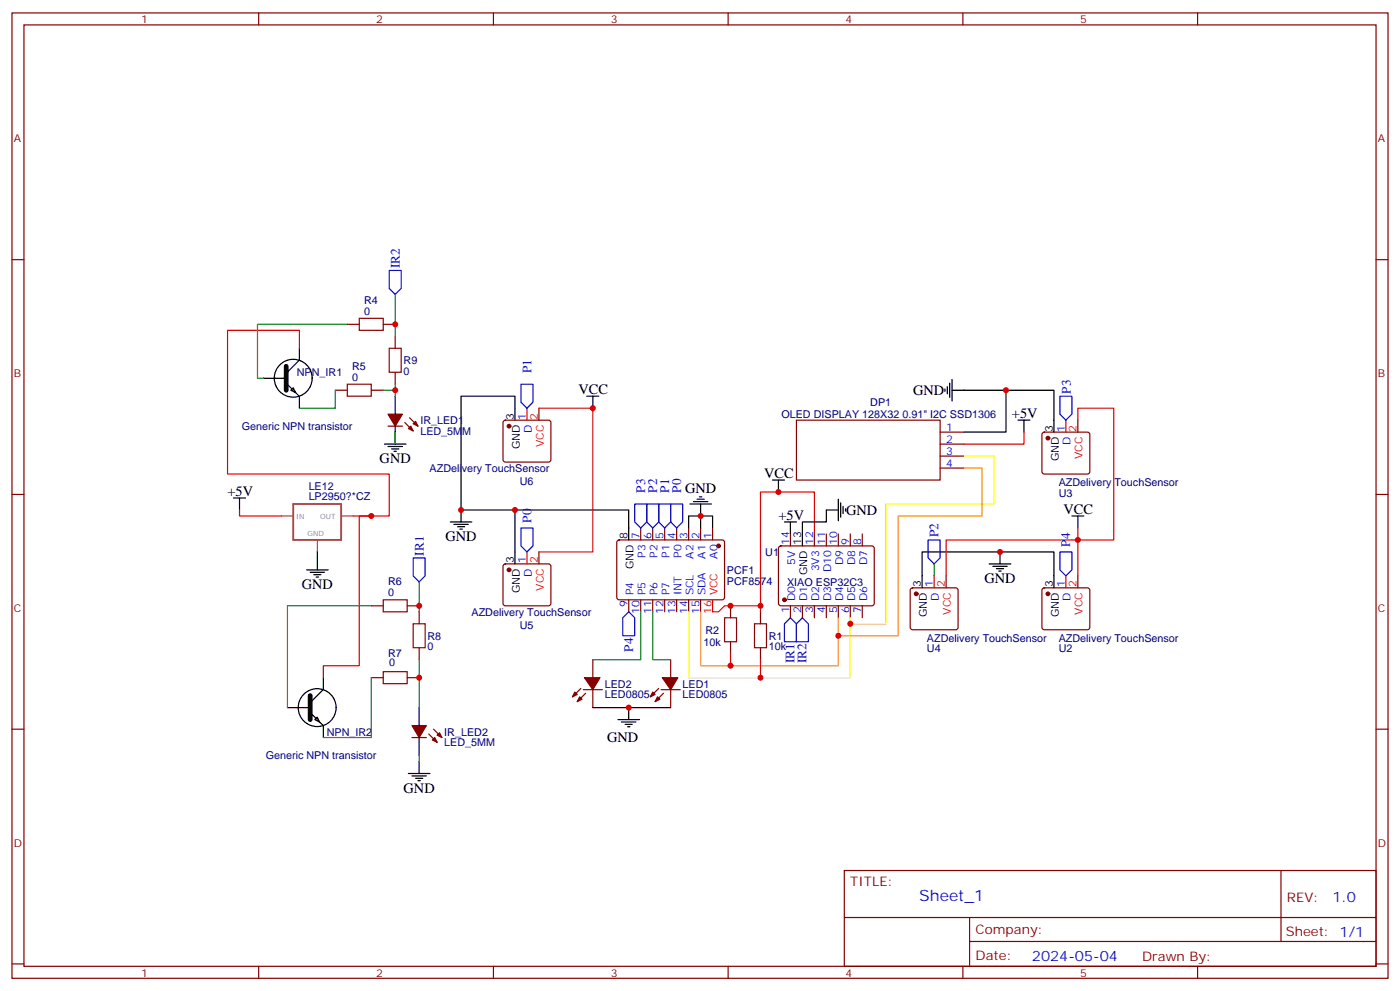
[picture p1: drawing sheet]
<svg xmlns="http://www.w3.org/2000/svg" width="412mm" height="292mm" viewBox="0 0 412 292" stroke-linecap="round" stroke-linejoin="round" font-family="sans-serif">
<g fill="none" stroke="#870000" stroke-width=".35">
<path d="M3.5 3.8h405.4v284.3h-405.4zM7.1 7.3h398.2v277.3h-398.2zM76.2 3.8v3.5M145.3 3.8v3.5M214.5 3.8v3.5M283.6 3.8v3.5M352.8 3.8v3.5M3.5 76.5h3.6M405.3 76.5h3.6M116.4 99.1v3.5M98.8 114.9h3.5M109.4 114.9h3.5"/>
<path d="M116.4 109.6v3.6M114.3 125.5h4.2M119.2 124.5l2.5 2.4M120.6 123l2.5 2.5M148.4 124l.5-.2h12.7l.5 .2 .2 .5v10.9l-.3 .5-.4 .2h-12.7l-.5-.2-.2-.5v-10.9zM158.7 120.2v3.6M234.6 123.8h42.3v17.6h-42.3zM276.9 127.3h7.1M276.9 130.8h7.1M276.9 134.3h7.1M276.9 137.9h7.1M307.2 127.5l.4-.2h12.7l.5 .2 .2 .5v10.9l-.2 .5-.5 .2h-12.7l-.5-.2-.2-.5v-10.9z"/>
<path d="M317.5 123.8v3.5M3.5 145.6h3.6M181.9 159.2l.5-.2 30.6 .1 .4 .6v16.5l-.7 .5-30.6-.1-.4-.6v-16.3zM188.7 155.5v3.5M192.3 155.5v3.5M195.8 155.5v3.5M199.3 155.5v3.5M202.8 155.5v3.5M206.4 155.5v3.5M209.9 155.5v3.5M232.8 157.3v3.5M239.9 157.3v3.5"/>
<path d="M243.4 157.3v3.5M246.9 157.3v3.5M250.5 157.3v3.5M254 157.3v3.5M405.3 145.6h3.6M148.4 166.3l.5-.2h12.7l.5 .2 .2 .5v10.9l-.3 .5-.4 .2h-12.7l-.5-.2-.2-.5v-10.9zM158.7 162.6v3.5M185.2 176.7v3.5M188.7 176.7v3.5M192.3 176.7v3.5M195.8 176.7v3.5M199.3 176.7v3.5"/>
<path d="M202.8 176.7v3.5M206.4 176.7v3.5M215.2 178.4v3.6M229.5 161l.5-.2 27.1 .1 .4 .6v16.5l-.7 .4h-27.1l-.4-.7v-16.2zM232.8 178.4v3.6M236.4 178.4v3.6M239.9 178.4v3.6M243.4 178.4v3.6M246.9 178.4v3.6M250.5 178.4v3.6M254 178.4v3.6M268.3 173.3l.5-.2h12.7l.5 .2 .2 .5v11l-.2 .5-.5 .2h-12.7l-.5-.2-.2-.5v-11z"/>
<path d="M278.7 169.6v3.5M307.2 173.3l.4-.2h12.7l.5 .2 .2 .5v11l-.2 .5-.5 .2h-12.7l-.5-.2-.2-.5v-11zM317.5 169.6v3.5M174.6 194.3v5.3M197.6 194.3v5.3M215.2 189v3.5M224 180.2v3.5M224 190.8v3.5M3.5 214.8h3.6M121.4 217.2h4.2M126.3 216.2l2.5 2.5M127.7 214.8l2.5 2.4"/>
<path d="M171.1 202.8l-2.5 2.4M171.8 203.1h5.6M172.5 204.2l-2.5 2.5M174.6 203.1v5.3M194 202.8l-2.4 2.4M194.7 203.1h5.7M195.4 204.2l-2.4 2.5M197.6 203.1v5.3M405.3 214.8h3.6M248.7 256.4h156.6v28.2h-156.6zM377.3 256.4v20.9M248.7 270.2h156.5"/>
<path d="M285.6 277.3h119.6M285.6 270.2v14.2M3.5 283.9h3.6M76.2 284.6v3.5M145.3 284.6v3.5M214.5 284.6v3.5M283.6 284.6v3.5M352.8 284.6v3.5M405.3 283.9h3.6"/>
</g>
<g fill="#870000" stroke="#870000" stroke-width=".35">
<path d="M195.1 199.6h4.6l-2.1 3.5z"/>
<path d="M192.3 203.8l.7 .7-1.4 .7z"/>
<path d="M193.7 205.2l.7 .8-1.4 .7z"/>
<path d="M172.2 199.6h4.5l-2.1 3.5z"/>
<path d="M169.3 203.8l.7 .7-1.4 .7z"/>
<path d="M170.7 205.2l.7 .8-1.4 .7z"/>
<path d="M122.4 124.1l.7 1.4-1.4-.7z"/>
<path d="M120.3 126.2l.7-.7 .7 1.4z"/>
<path d="M114.3 122h4.2l-2.1 3.5z"/>
<path d="M128.8 216.5l.7-.7 .7 1.4z"/>
<path d="M127.4 217.9l.7-.7 .7 1.5z"/>
<path d="M121.4 213.7h4.2l-2.1 3.5z"/>
<circle cx="231.1" cy="176.7" r=".53"/>
<circle cx="308.7" cy="174.9" r=".53"/>
<circle cx="308.7" cy="129" r=".53"/>
<circle cx="269.9" cy="174.9" r=".53"/>
<circle cx="149.9" cy="167.9" r=".53"/>
<circle cx="149.9" cy="125.5" r=".53"/>
<circle cx="211.7" cy="160.8" r=".53"/>
</g>
<g fill="none" stroke="#000" stroke-width=".35">
<path d="M77.6 111.4h7M84.6 113.2l3.5 3.5M88.1 106.1l-3.5 3.5M88.2 102.6v3.5M88.2 116.8v3.4M116.4 116.7v5.3M172.9 116.7h3.5M174.6 116.7v3.5M278.3 114.6v.7M279 113.9v2.1M279.8 112.8v4.3M280.5 114.9h15.8v12.4h-12.3"/>
<path d="M280.5 111.8v6.3M296.3 114.9h14.1v12.4M113.2 130.8h6.4M114.3 131.5h4.2M115.4 132.2h2.1M116.1 132.9h.7M116.4 125.5v5.3M151.7 123.8v-7.1h-15.9v33.5h15.9v15.9M299.9 123.8h3.5M301.6 123.8v3.5M68.8 146.7h3.5M70.6 146.7v3.5"/>
<path d="M132.6 153.7h6.4M133.7 154.4h4.2M134.8 155.2h2.1M135.5 155.9h.7M135.8 150.2v3.5M151.7 150.2h33.5v8.8M202.8 155.5v-3.5h7.1v3.5M203.2 148.4h6.3M204.3 147.7h4.2M205.3 147h2.1M206 146.3h.7M206.4 148.4v7.1"/>
<path d="M227.5 141.4h3.6M229.3 141.4v3.5M231.1 153.7h3.5M232.8 153.7v3.6M246.9 150.2h-3.5v3.5h-7v7.1M246.9 147v6.4M247.6 148.1v4.2M248.4 149.2v2.1M249.1 149.9v.7M315.7 152h3.6M317.5 152v3.5M90.3 167.9h6.4"/>
<path d="M91.4 168.6h4.2M92.4 169.3h2.1M93.1 170h.7M93.5 162.6v5.3M271.6 173.1v-10.5h38.8v10.5M291.4 166.1h6.3M292.5 166.8h4.2M293.5 167.5h2.1M294.2 168.2h.7M294.6 162.6v3.5M123.5 208.4v5.3M123.5 217.2v5.3"/>
<path d="M174.6 208.4h23M182 211.9h6.4M183.1 212.7h4.2M184.1 213.4h2.2M184.9 214.1h.7M185.2 208.4v3.5M120.3 227.8h6.3M121.4 228.5h4.2M122.4 229.2h2.1M123.1 229.9h.7M123.5 224.3v3.5"/>
<circle cx="86.4" cy="111.4" r="5.6"/>
</g>
<g fill="none" stroke="#f00" stroke-width=".35">
<path d="M155.2 120.2v3.6M158.7 120.2h15.9v42.4h-15.9M301.6 127.3v3.5h-17.6M314 123.8v3.5M317.5 123.8v-3.6h10.6v38.8h-49.4v10.6M70.6 150.2v1.8h12.3M239.9 157.3v-12.4h-15.9v33.5h-10.6l-1.7 1.8h-1.8v-3.5M317.5 155.5v14.1M155.2 162.6v3.5M224 178.4v1.8M275.2 169.6v3.5M314 169.6v3.5"/>
<path d="M215.2 192.5v3.6M224 194.3v5.3"/>
</g>
<path d="M102.3 113.2h7.1v3.5h-7.1zM114.7 102.6h3.5v7h-3.5zM213.4 182h3.6v7h-3.6zM222.2 183.7h3.6v7.1h-3.6z" fill="none" stroke="#a10000" stroke-width=".35"/>
<path d="M284 137.9h5.3v14.1h-24.7v35.3h-17.7M206.4 180.2v15.9h40.5v-14.1" fill="none" stroke="#f90" stroke-width=".35"/>
<path d="M284 134.3h8.8v14.1h-31.7v35.3h-10.6M202.8 180.2v19.4h47.7v-17.6" fill="none" stroke="#ff0" stroke-width=".35"/>
<path d="M275.2 166.1v3.5M188.7 180.2v14.1h-14.1M192.3 180.2v14.1h5.3" fill="none" stroke="#008700" stroke-width=".35"/>
<g fill="none" stroke="#00f" stroke-width=".35">
<path d="M114.7 79.7h3.5v5.2l-1.8 1.8-1.7-1.8zM153.5 113.2h3.5v5.3l-1.8 1.7-1.7-1.7zM312.2 116.7h3.5v5.3l-1.7 1.8-1.8-1.8zM153.5 155.5h3.5v5.3l-1.8 1.8-1.7-1.8zM187 148.4h3.5v5.3l-1.8 1.8-1.7-1.8zM190.5 148.4h3.5v5.3l-1.7 1.8-1.8-1.8zM194 148.4h3.6v5.3l-1.8 1.8-1.8-1.8zM197.6 148.4h3.5v5.3l-1.8 1.8-1.7-1.8zM273.4 159h3.5v5.3l-1.7 1.8-1.8-1.8zM121.7 164.3h3.5v5.3l-1.7 1.8-1.8-1.8zM312.2 162.6h3.5v5.3l-1.7 1.7-1.8-1.7zM185.2 180.2l1.8 1.8v5.3h-3.6v-5.3z"/>
<path d="M232.8 182l1.8 1.7v5.3h-3.5v-5.3zM236.4 182l1.7 1.7v5.3h-3.5v-5.3z"/>
</g>
<path d="M86.4 148.4h14.1v10.6h-14.1z" fill="none" stroke="#a64a4a" stroke-width=".56"/>
<path d="M82.9 152h3.5M93.5 159.1v3.5M100.6 152h3.5" fill="none" stroke="#a64a4a" stroke-width=".35"/>
<path d="M84.3 107.9v7" fill="none" stroke="#000" stroke-width="1.4"/>
<path d="M85.7 114.9l.7-.7 .7 1.4z" fill="#a64a4a" stroke="#000" stroke-width=".35"/>
<path d="M88.2 102.6v-5.3h-21.2v42.3h47.7v12.4h-10.6" fill="none" stroke="#f00" stroke-width=".35"/>
<path d="M102.3 95.5h-26.5v15.9h1.8M116.4 86.7v12.4M98.8 114.9v5.3h-10.6M112.9 114.9h3.5" fill="none" stroke="#008700" stroke-width=".35"/>
<path d="M105.8 93.8h7.1v3.5h-7.1z" fill="none" stroke="#a10000" stroke-width=".35"/>
<path d="M102.3 95.5h3.5M112.9 95.5h3.5" fill="none" stroke="#870000" stroke-width=".35"/>
<path d="M91.4 204.9v7" fill="none" stroke="#000" stroke-width="1.4"/>
<g fill="none" stroke="#000" stroke-width=".35">
<path d="M95.2 199.6v3.5l-3.5 3.6M84.7 208.4h7M91.7 210.2l3.5 3.5M95.2 213.8v3.4"/>
<circle cx="93.4" cy="208.4" r="5.6"/>
</g>
<path d="M92.7 211.9l.7-.7 .7 1.5z" fill="#a64a4a" stroke="#000" stroke-width=".35"/>
<path d="M109.4 152h-3.6v44.1h-10.6v3.5" fill="none" stroke="#f00" stroke-width=".35"/>
<path d="M116.4 113.2v3.5M116.4 127.3v3.5M109.4 178.4h-24.7v30M123.5 171.4v8.8M109.4 199.6v17.6h-14.2M123.5 194.3v14.1M123.5 222.5v1.8" fill="none" stroke="#008700" stroke-width=".35"/>
<path d="M112.9 176.7h7v3.5h-7zM112.9 197.8h7v3.6h-7zM121.7 183.7h3.5v7.1h-3.5z" fill="none" stroke="#a10000" stroke-width=".35"/>
<path d="M109.4 178.4h3.5M119.9 178.4h3.6M109.4 199.6h3.5M119.9 199.6h3.6M123.5 180.2v3.5M123.5 190.8v3.5" fill="none" stroke="#870000" stroke-width=".35"/>
<g fill="#c00">
<circle cx="215.2" cy="178.4" r=".88"/>
<circle cx="224" cy="178.4" r=".88"/>
<circle cx="224" cy="199.6" r=".88"/>
<circle cx="215.2" cy="196.1" r=".88"/>
<circle cx="246.9" cy="187.3" r=".88"/>
<circle cx="250.5" cy="183.7" r=".88"/>
<circle cx="296.3" cy="114.9" r=".88"/>
<circle cx="229.3" cy="144.9" r=".88"/>
<circle cx="185.2" cy="208.4" r=".88"/>
<circle cx="294.6" cy="162.6" r=".88"/>
<circle cx="151.7" cy="150.2" r=".88"/>
<circle cx="206.4" cy="152" r=".88"/>
<circle cx="174.6" cy="120.2" r=".88"/>
<circle cx="317.5" cy="159" r=".88"/>
<circle cx="135.8" cy="150.2" r=".88"/>
<circle cx="116.4" cy="95.5" r=".88"/>
<circle cx="109.4" cy="152" r=".88"/>
<circle cx="123.5" cy="178.4" r=".88"/>
<circle cx="123.5" cy="199.6" r=".88"/>
<circle cx="116.4" cy="114.9" r=".88"/>
</g>
<text font-size="4.6" fill="#00f" x="270.8" y="265.4">Sheet_1</text>
<g font-size="4.2">
<text x="170.4" y="116">VCC</text>
<text x="269" y="116.4">GND</text>
<text x="298.1" y="123">+5V</text>
<text x="111.8" y="136.5">GND</text>
<text x="225.1" y="140.7">VCC</text>
<text x="67" y="146">+5V</text>
<text x="201.8" y="145.2">GND</text>
<text x="229.3" y="153">+5V</text>
<text x="249.2" y="151.6">GND</text>
<text x="313.3" y="151.3">VCC</text>
<text x="131.2" y="159.4">GND</text>
<text x="88.9" y="173.5">GND</text>
<text x="290" y="171.7">GND</text>
<text x="178.9" y="218.7">GND</text>
<text x="118.9" y="233.5">GND</text>
</g>
<g font-size="4.2" fill="#00f">
<text x="392.5" y="265.7">1.0</text>
<text x="304" y="283">2024-05-04</text>
</g>
<g font-size="3.9" fill="#00f">
<text x="117.8" y="79" transform="rotate(-90 117.8 79)">IR2</text>
<text x="156.5" y="109.9" transform="rotate(-90 156.5 109.9)">P1</text>
<text x="315.4" y="116" transform="rotate(-90 315.4 116)">P3</text>
<text x="190" y="145.1" transform="rotate(-90 190 145.1)">P3</text>
<text x="193.6" y="145.1" transform="rotate(-90 193.6 145.1)">P2</text>
<text x="197.1" y="145.1" transform="rotate(-90 197.1 145.1)">P1</text>
<text x="200.6" y="145.1" transform="rotate(-90 200.6 145.1)">P0</text>
<text x="156.5" y="154" transform="rotate(-90 156.5 154)">P0</text>
<text x="276.5" y="158.3" transform="rotate(-90 276.5 158.3)">P2</text>
<text x="315.3" y="161" transform="rotate(-90 315.3 161)">P4</text>
<text x="124.8" y="163.6" transform="rotate(-90 124.8 163.6)">IR1</text>
<text x="186.5" y="191.9" transform="rotate(-90 186.5 191.9)">P4</text>
<text x="234.1" y="195.4" transform="rotate(-90 234.1 195.4)">IR1</text>
<text x="237.6" y="195.4" transform="rotate(-90 237.6 195.4)">IR2</text>
</g>
<g font-size="3.9" fill="#800">
<text x="250.5" y="261">TITLE:</text>
<text x="379.1" y="265.7">REV:</text>
<text x="287.4" y="275.2">Company:</text>
<text x="378.7" y="275.8">Sheet: 1/1</text>
<text x="287.4" y="282.9">Date:</text>
<text x="336.4" y="282.9">Drawn By:</text>
</g>
<g font-size="3.2" fill="#800">
<text x="41.6" y="6.8">1</text>
<text x="110.8" y="6.8">2</text>
<text x="179.9" y="6.8">3</text>
<text x="249.1" y="6.8">4</text>
<text x="318.2" y="6.8">5</text>
<text x="4.1" y="41.9">A</text>
<text x="405.9" y="41.9">A</text>
<text x="4.1" y="111.1">B</text>
<text x="405.9" y="111.1">B</text>
<text x="4.1" y="180.2">C</text>
<text x="405.9" y="180.2">C</text>
<text x="4.1" y="249.3">D</text>
<text x="405.9" y="249.3">D</text>
<text x="41.6" y="287.6">1</text>
<text x="110.8" y="287.6">2</text>
<text x="179.9" y="287.6">3</text>
<text x="249.1" y="287.6">4</text>
<text x="318.2" y="287.6">5</text>
</g>
<g font-size="3.2" fill="#000080">
<text x="107.3" y="89.5">R4</text>
<text x="107.3" y="92.7">0</text>
<text x="118.9" y="107.3">R9</text>
<text x="87.4" y="110.8">NPN_IR1</text>
<text x="103.7" y="112.1">0</text>
<text x="103.7" y="109">R5</text>
<text x="118.9" y="110.4">0</text>
<text x="256.3" y="119.6">DP1</text>
<text x="123.8" y="124.9">IR_LED1</text>
<text x="230.2" y="123.2">OLED DISPLAY 128X32 0.91&quot; I2C SSD1306</text>
<text x="71.2" y="126.6">Generic NPN transistor</text>
<text x="123.8" y="128.1">LED_5MM</text>
<text x="126.5" y="139">AZDelivery TouchSensor</text>
<text x="153.1" y="142.8">U6</text>
<text x="311.9" y="143.2">AZDelivery TouchSensor</text>
<text x="90.9" y="147.4">LP2950?*CZ</text>
<text x="90.9" y="144.2">LE12</text>
<text x="311.9" y="146.3">U3</text>
<text x="225.4" y="163.7">U1</text>
<text x="114.3" y="172.4">R6</text>
<text x="214.1" y="172.2">PCF8574</text>
<text x="214.1" y="169">PCF1</text>
<text x="231.8" y="172.5">XIAO ESP32C3</text>
<text x="114.3" y="175.6">0</text>
<text x="138.9" y="181.3">AZDelivery TouchSensor</text>
<text x="153.1" y="185.2">U5</text>
<text x="125.9" y="191.6">0</text>
<text x="125.9" y="188.4">R8</text>
<text x="207.2" y="190.1">10k</text>
<text x="207.8" y="186.6">R2</text>
<text x="226.5" y="191.6">10k</text>
<text x="226.5" y="188.4">R1</text>
<text x="273.1" y="189">AZDelivery TouchSensor</text>
<text x="311.9" y="189">AZDelivery TouchSensor</text>
<text x="114.3" y="193.6">R7</text>
<text x="114.7" y="196.1">0</text>
<text x="273.1" y="192.1">U4</text>
<text x="311.9" y="192.1">U2</text>
<text x="178.2" y="202.5">LED2</text>
<text x="201.1" y="202.5">LED1</text>
<text x="178.2" y="205.7">LED0805</text>
<text x="201.1" y="205.7">LED0805</text>
<text x="96.3" y="216.7">NPN_IR2</text>
<text x="130.9" y="219.8">LED_5MM</text>
<text x="130.9" y="216.7">IR_LED2</text>
<text x="78.3" y="223.6">Generic NPN transistor</text>
</g>
<g font-size="3.2">
<text x="151.3" y="123.6" transform="rotate(-90 151.3 123.6)">3</text>
<text x="310.1" y="127.1" transform="rotate(-90 310.1 127.1)">3</text>
<text x="153.1" y="132.3" transform="rotate(-90 153.1 132.3)">GND</text>
<text x="311.9" y="135.9" transform="rotate(-90 311.9 135.9)">GND</text>
<text x="184.9" y="158.9" transform="rotate(-90 184.9 158.9)">8</text>
<text x="236" y="160.6" transform="rotate(-90 236 160.6)">13</text>
<text x="151.3" y="165.9" transform="rotate(-90 151.3 165.9)">3</text>
<text x="186.6" y="167.6" transform="rotate(-90 186.6 167.6)">GND</text>
<text x="237.8" y="169.4" transform="rotate(-90 237.8 169.4)">GND</text>
<text x="271.3" y="173" transform="rotate(-90 271.3 173)">3</text>
<text x="310.1" y="173" transform="rotate(-90 310.1 173)">3</text>
<text x="153.1" y="174.7" transform="rotate(-90 153.1 174.7)">GND</text>
<text x="273" y="181.7" transform="rotate(-90 273 181.7)">GND</text>
<text x="311.9" y="181.7" transform="rotate(-90 311.9 181.7)">GND</text>
</g>
<g font-size="3.2" fill="#00f">
<text x="154.9" y="123.6" transform="rotate(-90 154.9 123.6)">1</text>
<text x="156.6" y="127.5" transform="rotate(-90 156.6 127.5)">D</text>
<text x="278.7" y="126.9">1</text>
<text x="278.7" y="130.5">2</text>
<text x="313.6" y="127.1" transform="rotate(-90 313.6 127.1)">1</text>
<text x="315.4" y="131" transform="rotate(-90 315.4 131)">D</text>
<text x="278.7" y="134">3</text>
<text x="278.7" y="137.5">4</text>
<text x="188.4" y="158.9" transform="rotate(-90 188.4 158.9)">7</text>
<text x="191.9" y="158.9" transform="rotate(-90 191.9 158.9)">6</text>
<text x="195.4" y="158.9" transform="rotate(-90 195.4 158.9)">5</text>
<text x="199" y="158.9" transform="rotate(-90 199 158.9)">4</text>
<text x="202.5" y="158.9" transform="rotate(-90 202.5 158.9)">3</text>
<text x="206" y="158.9" transform="rotate(-90 206 158.9)">2</text>
<text x="209.5" y="158.9" transform="rotate(-90 209.5 158.9)">1</text>
<text x="232.5" y="160.6" transform="rotate(-90 232.5 160.6)">14</text>
<text x="239.5" y="160.6" transform="rotate(-90 239.5 160.6)">12</text>
<text x="243.1" y="160.6" transform="rotate(-90 243.1 160.6)">11</text>
<text x="246.6" y="160.6" transform="rotate(-90 246.6 160.6)">10</text>
<text x="250.1" y="160.6" transform="rotate(-90 250.1 160.6)">9</text>
<text x="253.6" y="160.6" transform="rotate(-90 253.6 160.6)">8</text>
<text x="154.9" y="165.9" transform="rotate(-90 154.9 165.9)">1</text>
<text x="190.1" y="164.3" transform="rotate(-90 190.1 164.3)">P3</text>
<text x="193.7" y="164.3" transform="rotate(-90 193.7 164.3)">P2</text>
<text x="197.2" y="164.3" transform="rotate(-90 197.2 164.3)">P1</text>
<text x="200.7" y="164.3" transform="rotate(-90 200.7 164.3)">P0</text>
<text x="204.3" y="164.5" transform="rotate(-90 204.3 164.5)">A2</text>
<text x="207.8" y="164.5" transform="rotate(-90 207.8 164.5)">A1</text>
<text x="211.3" y="164.5" transform="rotate(-90 211.3 164.5)">A0</text>
<text x="234.2" y="166.3" transform="rotate(-90 234.2 166.3)">5V</text>
<text x="248.4" y="166.6" transform="rotate(-90 248.4 166.6)">D9</text>
<text x="251.9" y="166.6" transform="rotate(-90 251.9 166.6)">D8</text>
<text x="255.4" y="166.6" transform="rotate(-90 255.4 166.6)">D7</text>
<text x="156.6" y="169.8" transform="rotate(-90 156.6 169.8)">D</text>
<text x="241.3" y="168.3" transform="rotate(-90 241.3 168.3)">3V3</text>
<text x="244.8" y="168.6" transform="rotate(-90 244.8 168.6)">D10</text>
<text x="274.8" y="173" transform="rotate(-90 274.8 173)">1</text>
<text x="313.6" y="173" transform="rotate(-90 313.6 173)">1</text>
<text x="184.9" y="178.9" transform="rotate(-90 184.9 178.9)">9</text>
<text x="186.6" y="175.4" transform="rotate(-90 186.6 175.4)">P4</text>
<text x="190.1" y="175.4" transform="rotate(-90 190.1 175.4)">P5</text>
<text x="193.7" y="175.4" transform="rotate(-90 193.7 175.4)">P6</text>
<text x="197.2" y="175.4" transform="rotate(-90 197.2 175.4)">P7</text>
<text x="200.7" y="175.4" transform="rotate(-90 200.7 175.4)">INT</text>
<text x="204.3" y="175.4" transform="rotate(-90 204.3 175.4)">SCL</text>
<text x="207.8" y="175.4" transform="rotate(-90 207.8 175.4)">SDA</text>
<text x="234.2" y="177.1" transform="rotate(-90 234.2 177.1)">D0</text>
<text x="237.8" y="177.1" transform="rotate(-90 237.8 177.1)">D1</text>
<text x="241.3" y="177.1" transform="rotate(-90 241.3 177.1)">D2</text>
<text x="244.8" y="177.1" transform="rotate(-90 244.8 177.1)">D3</text>
<text x="248.4" y="177.1" transform="rotate(-90 248.4 177.1)">D4</text>
<text x="251.9" y="177.1" transform="rotate(-90 251.9 177.1)">D5</text>
<text x="255.4" y="177.1" transform="rotate(-90 255.4 177.1)">D6</text>
<text x="276.6" y="176.9" transform="rotate(-90 276.6 176.9)">D</text>
<text x="315.4" y="176.9" transform="rotate(-90 315.4 176.9)">D</text>
<text x="188.4" y="180.9" transform="rotate(-90 188.4 180.9)">10</text>
<text x="191.9" y="180.9" transform="rotate(-90 191.9 180.9)">11</text>
<text x="195.4" y="180.9" transform="rotate(-90 195.4 180.9)">12</text>
<text x="199" y="180.9" transform="rotate(-90 199 180.9)">13</text>
<text x="202.5" y="180.9" transform="rotate(-90 202.5 180.9)">14</text>
<text x="206" y="180.9" transform="rotate(-90 206 180.9)">15</text>
<text x="232.5" y="180.6" transform="rotate(-90 232.5 180.6)">1</text>
<text x="236" y="180.6" transform="rotate(-90 236 180.6)">2</text>
<text x="239.5" y="180.6" transform="rotate(-90 239.5 180.6)">3</text>
<text x="243.1" y="180.6" transform="rotate(-90 243.1 180.6)">4</text>
<text x="246.6" y="180.6" transform="rotate(-90 246.6 180.6)">5</text>
<text x="250.1" y="180.6" transform="rotate(-90 250.1 180.6)">6</text>
<text x="253.6" y="180.6" transform="rotate(-90 253.6 180.6)">7</text>
</g>
<g font-size="3.2" fill="#f00">
<text x="158.4" y="123.6" transform="rotate(-90 158.4 123.6)">2</text>
<text x="160.2" y="131.7" transform="rotate(-90 160.2 131.7)">VCC</text>
<text x="317.1" y="127.1" transform="rotate(-90 317.1 127.1)">2</text>
<text x="318.9" y="135.2" transform="rotate(-90 318.9 135.2)">VCC</text>
<text x="158.4" y="165.9" transform="rotate(-90 158.4 165.9)">2</text>
<text x="160.2" y="174" transform="rotate(-90 160.2 174)">VCC</text>
<text x="278.3" y="173" transform="rotate(-90 278.3 173)">2</text>
<text x="317.1" y="173" transform="rotate(-90 317.1 173)">2</text>
<text x="211.3" y="175.4" transform="rotate(-90 211.3 175.4)">VCC</text>
<text x="209.5" y="180.9" transform="rotate(-90 209.5 180.9)">16</text>
<text x="280.1" y="181" transform="rotate(-90 280.1 181)">VCC</text>
<text x="318.9" y="181" transform="rotate(-90 318.9 181)">VCC</text>
</g>
<g font-size="2.1" fill="#838383">
<text x="87.3" y="152.9">IN</text>
<text x="94.3" y="152.9">OUT</text>
<text x="90.6" y="158">GND</text>
</g>
</svg>
